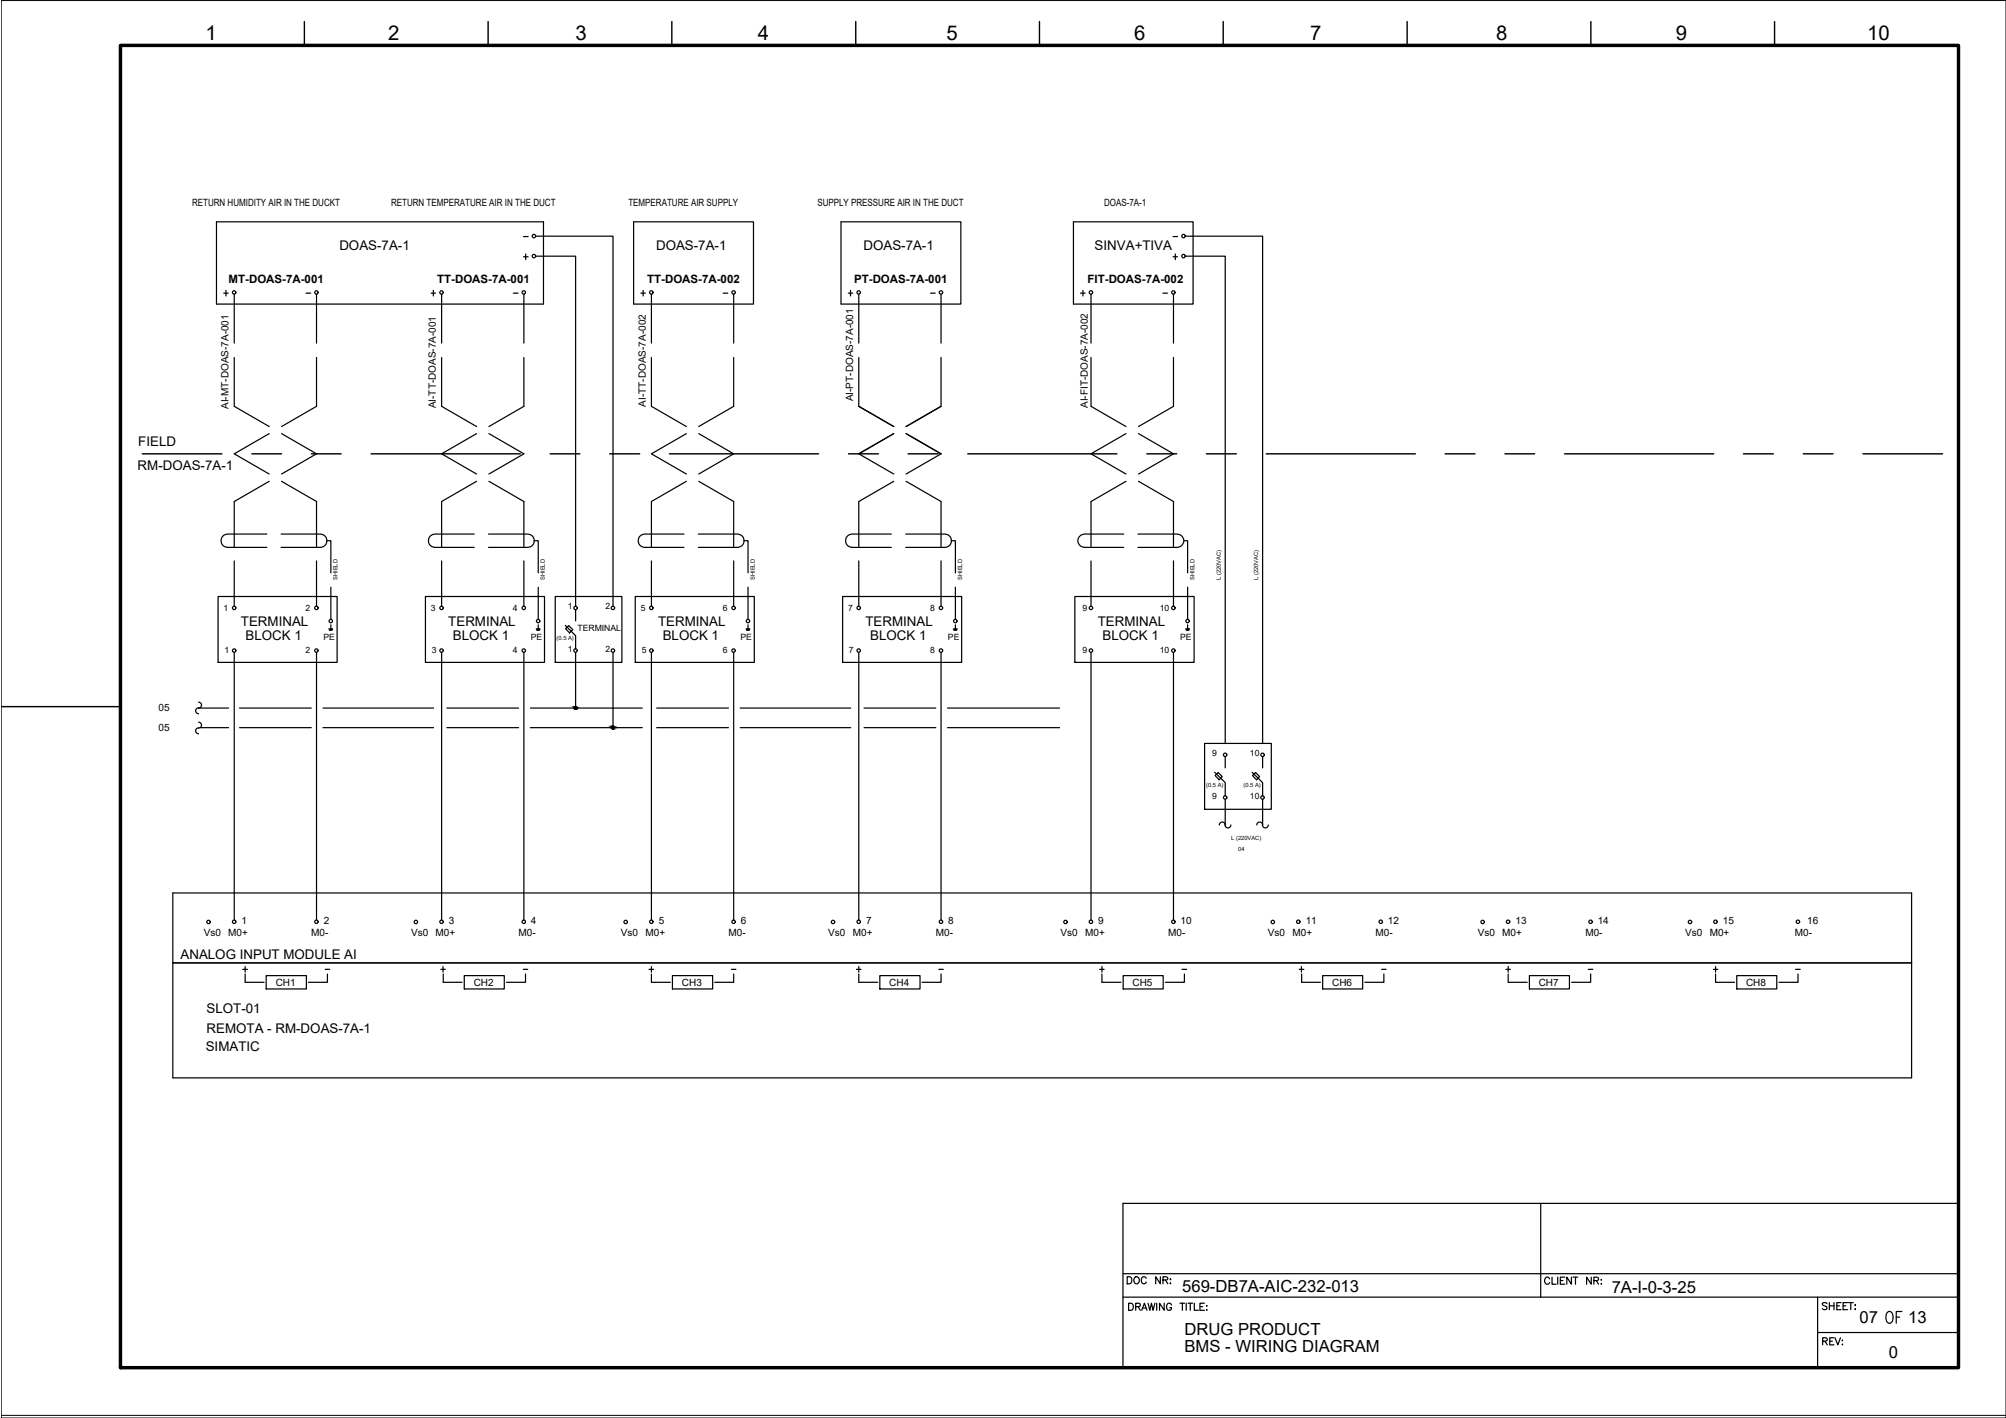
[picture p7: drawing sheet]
<svg xmlns="http://www.w3.org/2000/svg" width="420mm" height="297mm" viewBox="0 0 420 297" stroke-linecap="round" stroke-linejoin="round" font-family="sans-serif">
<!-- layer: G-TTLB-TTLB -->
<path d="M25.2 9.5h385v277h-385z" fill="none" stroke="#000" stroke-width=".72"/>
<!-- layer: G-TTLB-OTLN -->
<path d="M.3 296.5h419.8" fill="none" stroke="#000" stroke-width=".21"/>
<!-- layer: G-TTLB-INDX -->
<path d="M63.8 4.5v5M102.2 4.5v5M140.7 4.5v5M179.2 4.5v5M217.7 4.5v5M256.2 4.5v5M294.7 4.5v5M333.2 4.5v5M371.7 4.5v5M.3 148h24.9" fill="none" stroke="#000" stroke-width=".3"/>
<!-- layer: LGSP IA4$0$LG_PLOT -->
<path d="M322.7 252.1v19.6M235.2 266.8h175M235.2 271.7h175M380.7 279.1h29.5M380.7 271.7v14.8M235.2 286.5h175" fill="none" stroke="#000" stroke-width=".25"/>
<!-- layer: LG_PLOT -->
<g fill="none" stroke="#000" stroke-width=".25">
<path d="M410.2 252.1h-175v34.4M236.4 273h.5a.81 .81 0 0 1 .5 .7 .81 .81 0 0 1-.5 .8h-.5zM237.9 273.7l.9-.1v-.4l-.3-.2h-.6v1.5M238.4 273.7l.4 .8M239.1 274.5l.6-1.5 .5 1.5M239.4 274h.6M240.5 273l.3 1.5 .4-1.5 .3 1.5 .4-1.5M242.3 273v1.5M243.8 273v1.5l-.9-1.5v1.5M245.4 273.4a.52 .52 0 0 0-.6-.4 .52 .52 0 0 0-.5 .6v.3a.51 .51 0 0 0 .6 .6 .51 .51 0 0 0 .5-.6h-.4M247.1 273h1M247.7 273v1.5"/>
<path d="M248.5 273v1.5M248.8 273h1M249.3 273v1.5M250.1 273v1.5h.9M251.3 273.7h.6M252.3 273h-1v1.5h1M252.7 273.6h.1zM252.7 274.4h.1zM324.6 267.9a.54 .54 0 0 0-.7-.4 .54 .54 0 0 0-.4 .6v.4a.55 .55 0 0 0 .5 .5 .55 .55 0 0 0 .6-.3M325.1 267.5v1.5h.8M326.3 267.5v1.5M326.8 268.3h.6"/>
<path d="M327.7 267.5h-.9v1.5h.9M329.1 267.5v1.5l-.9-1.5v1.5M329.5 267.5h1M330 267.5v1.5M333.3 267.5v1.5l-1-1.5v1.5M333.8 268.3l1-.2v-.4l-.3-.2h-.7v1.5M334.3 268.3l.5 .7M335.3 268.1h.1zM335.3 269h.1zM382.7 273.1l-.4-.2h-.5l-.1 .2 .1 .3 .8 .4 .1 .3a.63 .63 0 0 1-1 0M383.2 272.9v1.4M383.2 273.5h.9"/>
<path d="M384.1 272.9v1.4M384.7 273.5h.6M385.6 272.9h-.9v1.4h.9M386 273.5h.6M387 272.9h-1v1.4h1M387.2 272.9h1M387.6 272.9v1.4M388.5 273.4h.1zM388.5 274.3h.1zM381.8 281l.8-.1 .1-.2v-.3l-.9-.2v1.5M382.2 281l.5 .7M383.2 281h.6"/>
<path d="M384.1 280.2h-.9v1.5h.9M384.3 280.2l.6 1.5 .6-1.5M385.8 280.8h.2zM385.8 281.6h.2z"/>
</g>
<!-- layer: I_LIMIT_LINE -->
<g fill="none" stroke="#000" stroke-width=".3">
<path d="M29.8 95.1h16.7M52.7 95.1h6.3M65.2 95.1h6.3M77.7 95.1h31.3M115.2 95.1h6.3M127.7 95.1h6.3M140.2 95.1h31.3M177.7 95.1h6.3M190.2 95.1h6.3M202.7 95.1h31.2M240.2 95.1h6.3M252.7 95.1h6.3"/>
<path d="M265.2 95.1h31.3M302.7 95.1h6.2M315.2 95.1h6.2M327.7 95.1h31.2M365.2 95.1h6.2M377.7 95.1h6.2M390.2 95.1h16.7"/>
</g>
<!-- layer: 0 -->
<g fill="none" stroke="#000" stroke-width=".25">
<path d="M112.2 53.7h8.4v73.3M112.2 49.5h16.2v77.5M248.2 53.7h8.4v102M248.2 49.5h16.3v106.2M120.6 136.7v11.6M128.4 136.7v15.7M41.6 148.3h6.3M42 152.4h5.9M50.2 148.3h15M50.2 152.4h15M67.6 148.3h23.2M67.6 152.4h23.2"/>
<path d="M93.6 148.3h15M93.6 152.4h15M111.1 148.3h23.4M111.1 152.4h23.4M137.5 148.3h15.1M137.5 152.4h15.1M155 148.3h23.2M155 152.4h23.2M181 148.3h15M181 152.4h15M198.5 148.3h23.4M198.5 152.4h23.4"/>
<path d="M256.6 167.5v5.3M264.5 167.5v5.3M400.4 187.1v38.7"/>
<circle cx="120.5" cy="148.3" r=".32"/>
<circle cx="128.4" cy="152.4" r=".32"/>
</g>
<!-- layer: I_DATA -->
<g fill="none" stroke="#000" stroke-width=".25">
<path d="M45.3 46.5h68.5v17.2h-68.5zM109.6 53.8h1M110.1 53.2v1.2M132.7 46.5h25.1v17.2h-25.1zM176.1 46.5h25.2v17.2h-25.2zM224.8 46.5h25.1v17.2h-25.1zM245.7 53.8h.9M246.2 53.2v1.2M46.9 61.4h.9M47.3 60.8v1.2M134.2 61.4h1M134.7 60.8v1.2"/>
<path d="M45.7 125h24.9v13.8h-24.9zM68.9 131.7h.8M69 131.9h.6M69 132h.6M69.3 130.9v.8M89.1 125h24.9v13.8h-24.9zM112.3 131.7h.8M112.4 131.9h.7M112.4 132h.6M112.7 130.9v.8M116.3 125h14v13.8h-14zM133.1 125h24.9v13.8h-24.9z"/>
<path d="M156.3 131.7h.8M156.3 131.9h.7M156.4 132h.5M156.7 130.9v.8M176.5 125h24.9v13.8h-24.9zM199.7 131.7h.8M199.8 131.9h.6M199.8 132h.6M200.1 130.9v.8M225.1 125h25v13.8h-25zM248.3 131.7h.9M248.4 131.9h.7"/>
<path d="M248.5 132h.5M248.8 130.9v.8M252.3 155.7h14v13.8h-14zM400.4 187.1h-364.2v38.7h364.2M36.2 201.7h364.2M50.8 203.1h1M51.4 204v1.8h3.9M51.4 202.5v1.2M55.8 204.4h8.4v2.8h-8.4zM68.6 204v1.8h-4M92.3 203.1h1M92.8 202.5v1.2"/>
<path d="M92.8 204v1.8h4M97.2 204.4h8.4v2.8h-8.4zM110.1 204v1.8h-4M135.9 203.1h1M136.4 204v1.8h4M136.4 202.5v1.2M140.8 204.4h8.5v2.8h-8.5zM153.7 204v1.8h-4M179.4 203.1h.9M179.9 204v1.8h4M179.9 202.5v1.2M184.3 204.4h8.4v2.8h-8.4z"/>
<path d="M197.1 204v1.8h-4M230.3 203.1h1M230.8 202.5v1.2M230.8 204v1.8h4M235.2 204.4h8.4v2.8h-8.4zM248.1 204v1.8h-4M272.1 203.1h1M272.6 202.5v1.2M272.6 204v1.8h4M277 204.4h8.4v2.8h-8.4zM289.9 204v1.8h-4M315.4 203.1h1"/>
<path d="M315.9 204v1.8h4M315.9 202.5v1.2M320.3 204.4h8.4v2.8h-8.4zM333.2 204v1.8h-4M358.9 203.1h.9M359.3 204v1.8h4M359.3 202.5v1.2M363.8 204.4h8.4v2.8h-8.4zM376.6 204v1.8h-4"/>
<circle cx="111.8" cy="53.6" r=".36"/>
<circle cx="247.9" cy="53.6" r=".36"/>
<circle cx="49" cy="61.3" r=".36"/>
<circle cx="136.4" cy="61.3" r=".36"/>
<circle cx="49" cy="136.3" r=".36"/>
<circle cx="49" cy="127.3" r=".36"/>
<circle cx="66.3" cy="127.3" r=".36"/>
<circle cx="66.3" cy="136.3" r=".36"/>
<circle cx="69.3" cy="130.1" r=".36"/>
<circle cx="92.5" cy="127.3" r=".36"/>
<circle cx="92.5" cy="136.3" r=".36"/>
<circle cx="109.7" cy="127.3" r=".36"/>
<circle cx="109.7" cy="136.3" r=".36"/>
<circle cx="112.7" cy="130.1" r=".36"/>
<circle cx="120.5" cy="127.3" r=".36"/>
<circle cx="120.5" cy="136.3" r=".36"/>
<circle cx="128.4" cy="127.3" r=".36"/>
<circle cx="128.4" cy="136.3" r=".36"/>
<circle cx="136.4" cy="127.3" r=".36"/>
<circle cx="136.4" cy="136.3" r=".36"/>
<circle cx="153.6" cy="127.3" r=".36"/>
<circle cx="153.6" cy="136.3" r=".36"/>
<circle cx="156.7" cy="130.1" r=".36"/>
<circle cx="179.9" cy="127.3" r=".36"/>
<circle cx="179.9" cy="136.3" r=".36"/>
<circle cx="197.1" cy="127.3" r=".36"/>
<circle cx="197.1" cy="136.3" r=".36"/>
<circle cx="200.1" cy="130.1" r=".36"/>
<circle cx="228.5" cy="127.3" r=".36"/>
<circle cx="228.5" cy="136.3" r=".36"/>
<circle cx="245.8" cy="136.3" r=".36"/>
<circle cx="245.8" cy="127.3" r=".36"/>
<circle cx="248.7" cy="130.1" r=".36"/>
<circle cx="256.6" cy="158.1" r=".36"/>
<circle cx="264.4" cy="158.1" r=".36"/>
<circle cx="256.6" cy="167.1" r=".36"/>
<circle cx="264.4" cy="167.1" r=".36"/>
<circle cx="43.7" cy="193.1" r=".36"/>
<circle cx="49" cy="193.1" r=".36"/>
<circle cx="66.3" cy="193.1" r=".36"/>
<circle cx="87.1" cy="193.1" r=".36"/>
<circle cx="92.5" cy="193.1" r=".36"/>
<circle cx="109.7" cy="193.1" r=".36"/>
<circle cx="131" cy="193.1" r=".36"/>
<circle cx="136.4" cy="193.1" r=".36"/>
<circle cx="153.6" cy="193.1" r=".36"/>
<circle cx="174.5" cy="193.1" r=".36"/>
<circle cx="179.9" cy="193.1" r=".36"/>
<circle cx="197.1" cy="193.1" r=".36"/>
<circle cx="223.2" cy="193.1" r=".36"/>
<circle cx="228.5" cy="193.1" r=".36"/>
<circle cx="245.8" cy="193.1" r=".36"/>
<circle cx="266.6" cy="193.1" r=".36"/>
<circle cx="271.9" cy="193.1" r=".36"/>
<circle cx="289.2" cy="193.1" r=".36"/>
<circle cx="310.5" cy="193.1" r=".36"/>
<circle cx="315.9" cy="193.1" r=".36"/>
<circle cx="333.1" cy="193.1" r=".36"/>
<circle cx="354" cy="193.1" r=".36"/>
<circle cx="359.3" cy="193.1" r=".36"/>
<circle cx="376.6" cy="193.1" r=".36"/>
</g>
<!-- layer: I_TABS -->
<g fill="none" stroke="#000" stroke-width=".25">
<path d="M49.1 61.6v10.3M49.1 74.9v10.2l7.3 4.3M66.3 61.6v10.3M66.3 74.9v10.2l-7.3 4.3M92.5 61.6v10.3M92.5 74.9v10.2l7.3 4.3M109.7 61.6v10.3M109.7 74.9v10.2l-7.3 4.3M136.4 61.6v10.3M136.4 74.9v10.2l7.4 4.3M153.7 61.6v10.3M153.7 74.9v10.2l-7.4 4.3"/>
<path d="M179.9 61.6v10.3M179.9 74.9v10.2l7.3 4.3M197.1 61.6v10.3M197.1 74.9v10.2l-7.3 4.3M228.5 61.6v10.3M228.5 74.9v10.2l7.3 4.3M245.8 61.6v10.3M245.8 74.9v10.2l-7.3 4.3M56.4 90.8l-7.3 4.3 7.3 4.2M59 90.8l7.3 4.3-7.3 4.2M99.8 90.8l-7.3 4.3 7.3 4.2M102.4 90.8l7.3 4.3-7.3 4.2"/>
<path d="M143.8 90.8l-7.4 4.3 7.4 4.2M146.3 90.8l7.4 4.3-7.4 4.2M187.2 90.8l-7.3 4.3 7.3 4.2M189.8 90.8l7.3 4.3-7.3 4.2M235.8 90.8l-7.3 4.3 7.3 4.2M238.5 90.8l7.3 4.3-7.3 4.2M49.1 117.5v9.5M55.9 111.9h-8.2a1.4 1.4 0 0 0-1.4 1.4 1.4 1.4 0 0 0 1.4 1.4h8.2M56.4 100.8l-7.3 4.3v9.4M58.9 111.9h8.2a1.4 1.4 0 0 1 1.4 1.4 1.4 1.4 0 0 1-1.4 1.4h-8.2M59 100.8l7.3 4.3v9.4M66.3 117.5v9.5"/>
<path d="M68.5 113.3h.8v6.7M92.5 117.5v9.5M99.3 111.9h-8.2a1.4 1.4 0 0 0-1.4 1.4 1.4 1.4 0 0 0 1.4 1.4h8.2M99.8 100.8l-7.3 4.3v9.4M102.3 111.9h8.2a1.4 1.4 0 0 1 1.4 1.4 1.4 1.4 0 0 1-1.4 1.4h-8.2M102.4 100.8l7.3 4.3v9.4M109.7 117.5v9.5M111.9 113.3h.8v6.7M136.4 117.5v9.5M143.3 111.9h-8.3a1.4 1.4 0 0 0-1.3 1.4 1.4 1.4 0 0 0 1.3 1.4h8.3M143.8 100.8l-7.4 4.3v9.4M146.3 111.9h8.2a1.4 1.4 0 0 1 1.3 1.4 1.4 1.4 0 0 1-1.3 1.4h-8.2"/>
<path d="M146.3 100.8l7.4 4.3v9.4M153.7 117.5v9.5M155.8 113.3h.9v6.7M179.9 117.5v9.5M186.7 111.9h-8.2a1.4 1.4 0 0 0-1.4 1.4 1.4 1.4 0 0 0 1.4 1.4h8.2M187.2 100.8l-7.3 4.3v9.4M189.7 111.9h8.2a1.4 1.4 0 0 1 1.4 1.4 1.4 1.4 0 0 1-1.4 1.4h-8.2M189.8 100.8l7.3 4.3v9.4M197.1 117.5v9.5M199.3 113.3h.8v6.7M228.5 117.5v9.5M235.4 111.9h-8.2a1.4 1.4 0 0 0-1.4 1.4 1.4 1.4 0 0 0 1.4 1.4h8.2"/>
<path d="M235.8 100.8l-7.3 4.3v9.4M238.3 111.9h8.2a1.4 1.4 0 0 1 1.5 1.4 1.4 1.4 0 0 1-1.5 1.4h-8.2M238.5 100.8l7.3 4.3v9.4M245.8 117.5v9.5M247.9 113.3h.9v6.7M49.1 136.7v56.1M66.3 136.7v56.1M69.3 123v6.8M92.5 136.7v56.1M109.7 136.7v56.1M112.7 123v6.8M136.4 136.7v56.1"/>
<path d="M153.7 136.7v56.1M156.7 123v6.8M179.9 136.7v56.1M197.1 136.7v56.1M200.1 123v6.8M228.5 136.7v56.1M245.8 136.7v56.1M248.8 123v6.8M41.6 147.1a.61 .61 0 0 1 .6 .6 .61 .61 0 0 1-.6 .6M41.6 148.3a.61 .61 0 0 0-.6 .6 .61 .61 0 0 0 .6 .6M41.6 151.3a.61 .61 0 0 1 .6 .6 .61 .61 0 0 1-.6 .6M41.6 152.5a.61 .61 0 0 0-.6 .6 .61 .61 0 0 0 .6 .6"/>
<path d="M255.4 172.8a.61 .61 0 0 1 .6-.6 .61 .61 0 0 1 .6 .6M256.6 172.8a.61 .61 0 0 0 .6 .6 .61 .61 0 0 0 .6-.6M263.2 172.8a.64 .64 0 0 1 .8-.6 .64 .64 0 0 1 .5 .9 .61 .61 0 0 0 .6 .3 .61 .61 0 0 0 .5-.6"/>
</g>
<!-- layer: EI-CTRL -->
<path d="M118.4 131l2.2 2.2v2.8M118.4 131.7l.7-.7 .9 .9-.7 .7zM120.6 127.7v2.4M256.6 158.5v2.4M264.5 158.5v2.4M254.4 161.8l2.2 2.1v2.8M254.5 162.5l.6-.7 .9 .9-.6 .7zM262.3 161.8l2.2 2.1v2.8M262.3 162.5l.7-.7 .8 .9-.6 .7z" fill="none" stroke="#000" stroke-width=".25"/>
<!-- layer: 0 -->
<g fill="#000" stroke="#000" stroke-width=".21">
<path d="M120.4 148.1h.2z"/>
<path d="M120.4 148.1h.2zM120.4 148.1h.2z"/>
<path d="M120.4 148.1l.2 .1zM120.4 148.1l.2 .1z"/>
<path d="M120.4 148.2h.2zM120.4 148.2h.2z"/>
<path d="M120.3 148.2h.3zM120.3 148.2h.3z"/>
<path d="M120.3 148.2l.3 .1zM120.3 148.2l.3 .1z"/>
<path d="M120.3 148.3h.3zM120.3 148.3h.3z"/>
<path d="M120.6 148l.1 .1zM120.6 148l.1 .1z"/>
<path d="M120.5 148.6h.2zM120.5 148.6h.1z"/>
<path d="M120.6 148.1h.1zM120.6 148.1h.1z"/>
<path d="M120.6 148.1h.2zM120.6 148.1h.2z"/>
<path d="M120.4 148.6h.3zM120.4 148.6h.3z"/>
<path d="M120.6 148.1l.2 .1zM120.6 148.1l.2 .1z"/>
<path d="M120.4 148.6h.4zM120.4 148.6h.3z"/>
<path d="M120.6 148.2h.3zM120.6 148.2h.3z"/>
<path d="M120.3 148.5h.5zM120.3 148.5h.5z"/>
<path d="M120.4 148.5h.4zM120.4 148.5l.4 .1z"/>
<path d="M120.6 148.2h.3zM120.6 148.2h.3z"/>
<path d="M120.6 148.2l.3 .1zM120.6 148.2l.3 .1z"/>
<path d="M120.6 148.3h.3zM120.6 148.3h.3z"/>
<path d="M120.3 148.3l.6 .1zM120.3 148.3l.6 .1z"/>
<path d="M120.3 148.4h.6zM120.3 148.4h.6z"/>
<path d="M120.3 148.4h.6zM120.3 148.4l.5 .1z"/>
<path d="M128.3 152.2h.1zM128.2 152.2h.2z"/>
<path d="M128.2 152.2h.2zM128.2 152.2h.2z"/>
<path d="M128.2 152.2l.2 .1zM128.1 152.3h.3z"/>
<path d="M128.1 152.3h.3zM128.1 152.3h.3z"/>
<path d="M128.1 152.3h.3zM128.1 152.3h.3z"/>
<path d="M128.1 152.3l.3 .1zM128.1 152.3l.3 .1z"/>
<path d="M128.3 152.7h.2zM128.3 152.7h.1z"/>
<path d="M128.4 152.1h.1zM128.4 152.1h.1z"/>
<path d="M128.4 152.1l.2 .1zM128.4 152.1l.2 .1z"/>
<path d="M128.3 152.7h.2zM128.3 152.7h.2z"/>
<path d="M128.2 152.6h.4zM128.2 152.6l.3 .1z"/>
<path d="M128.4 152.2h.2zM128.4 152.2h.2z"/>
<path d="M128.4 152.2h.3zM128.4 152.2h.3z"/>
<path d="M128.2 152.6h.4zM128.2 152.6h.4z"/>
<path d="M128.4 152.2l.3 .1zM128.4 152.2l.3 .1z"/>
<path d="M128.4 152.3h.3zM128.4 152.3h.3z"/>
<path d="M128.1 152.6h.6zM128.1 152.6h.5z"/>
<path d="M128.4 152.3h.3zM128.4 152.3h.3z"/>
<path d="M128.4 152.3l.3 .1zM128.4 152.3l.3 .1z"/>
<path d="M128.1 152.4l.6 .1zM128.1 152.4l.6 .1z"/>
<path d="M128.1 152.5h.6zM128.1 152.5h.6z"/>
<path d="M128.1 152.5h.6zM128.1 152.5l.6 .1z"/>
</g>
<path d="M.3 .1h419.9v296.9h-419.9z" fill="none" stroke="#000" stroke-width=".21"/>
<text font-size="5.7" x="394.1" y="278.3">OF</text>
<text font-size="4.4" x="235.3" y="270.2">DOC NR:</text>
<g font-size="4.3">
<text x="43" y="8.5">1</text>
<text x="81.3" y="8.5">2</text>
<text x="120.5" y="8.5">3</text>
<text x="158.8" y="8.5">4</text>
<text x="198.2" y="8.5">5</text>
<text x="237.6" y="8.5">6</text>
<text x="274.4" y="8.5">7</text>
<text x="313.4" y="8.5">8</text>
<text x="351" y="8.5">9</text>
<text x="391.1" y="8.5">10</text>
</g>
<g font-size="4">
<text x="89.3" y="63.1">+</text>
<text x="176.7" y="63.1">+</text>
<text x="225.4" y="63.1">+</text>
</g>
<g font-size="3.5">
<text x="247.6" y="270.7">569-DB7A-AIC-232-013</text>
<text x="337.6" y="270.8">7A-I-0-3-25</text>
<text x="248.1" y="279.6">DRUG PRODUCT</text>
<text x="389.5" y="277.1">07</text>
<text x="399.7" y="277.1">13</text>
<text x="248.1" y="283.1">BMS - WIRING DIAGRAM</text>
<text x="395.6" y="284.5">0</text>
</g>
<g font-size="2.8">
<text x="71.1" y="52.3">DOAS-7A-1</text>
<text x="137.4" y="52.3">DOAS-7A-1</text>
<text x="180.8" y="52.3">DOAS-7A-1</text>
<text x="229.3" y="52.3">SINVA+TIVA</text>
<text x="29" y="93.3">FIELD</text>
<text x="28.8" y="98.5">RM-DOAS-7A-1</text>
<text x="50.5" y="131.1">TERMINAL</text>
<text x="93.9" y="131.1">TERMINAL</text>
<text x="137.8" y="131.1">TERMINAL</text>
<text x="181.3" y="131.1">TERMINAL</text>
<text x="229.9" y="131.1">TERMINAL</text>
<text x="51.4" y="134">BLOCK 1</text>
<text x="94.9" y="134">BLOCK 1</text>
<text x="138.8" y="134">BLOCK 1</text>
<text x="182.2" y="134">BLOCK 1</text>
<text x="230.9" y="134">BLOCK 1</text>
<text x="37.8" y="200.8">ANALOG INPUT MODULE AI</text>
<text x="43.3" y="212.2">SLOT-01</text>
<text x="43.1" y="220.2">SIMATIC</text>
<text x="43.3" y="216.4">REMOTA - RM-DOAS-7A-1</text>
</g>
<g font-size="2.6">
<text x="108.7" y="50.8">-</text>
<text x="244.8" y="50.8">-</text>
<text x="63.1" y="62.8">-</text>
<text x="106.5" y="62.8">-</text>
<text x="150.6" y="62.8">-</text>
<text x="194" y="62.8">-</text>
<text x="242.7" y="62.8">-</text>
<text x="67.4" y="204.3">-</text>
<text x="108.7" y="204.3">-</text>
<text x="152.4" y="204.3">-</text>
<text x="195.8" y="204.3">-</text>
<text x="246.6" y="204.3">-</text>
<text x="288.6" y="204.3">-</text>
<text x="331.6" y="204.3">-</text>
<text x="375.4" y="204.3">-</text>
</g>
<g font-size="2.4">
<text x="47.9" y="59.2">MT-DOAS-7A-001</text>
<text x="91.6" y="59.2">TT-DOAS-7A-001</text>
<text x="135.6" y="59.2">TT-DOAS-7A-002</text>
<text x="178.9" y="59.2">PT-DOAS-7A-001</text>
<text x="227.8" y="59.2">FIT-DOAS-7A-002</text>
</g>
<g font-size="2.1">
<text x="40.2" y="43.1">RETURN HUMIDITY AIR IN THE DUCKT</text>
<text x="81.9" y="43.1">RETURN TEMPERATURE AIR IN THE DUCT</text>
<text x="131.6" y="43.1">TEMPERATURE AIR SUPPLY</text>
<text x="171.2" y="43.1">SUPPLY PRESSURE AIR IN THE DUCT</text>
<text x="231.3" y="43.1">DOAS-7A-1</text>
<text x="47.9" y="85.7" transform="rotate(-90 47.9 85.7)">AI-MT-DOAS-7A-001</text>
<text x="91.3" y="85.5" transform="rotate(-90 91.3 85.5)">AI-TT-DOAS-7A-001</text>
<text x="135.3" y="85.2" transform="rotate(-90 135.3 85.2)">AI-TT-DOAS-7A-002</text>
<text x="178.7" y="84.1" transform="rotate(-90 178.7 84.1)">AI-PT-DOAS-7A-001</text>
<text x="227.9" y="85.5" transform="rotate(-90 227.9 85.5)">AI-FIT-DOAS-7A-002</text>
<text x="33.2" y="148.9">05</text>
<text x="33.2" y="153.1">05</text>
<text x="42.7" y="196.2">Vs0</text>
<text x="47.8" y="196.1">M0+</text>
<text x="50.6" y="193.6">1</text>
<text x="65.2" y="196.1">M0-</text>
<text x="67.8" y="193.6">2</text>
<text x="86.1" y="196.2">Vs0</text>
<text x="91.2" y="196.1">M0+</text>
<text x="94" y="193.6">3</text>
<text x="108.6" y="196.1">M0-</text>
<text x="111.2" y="193.6">4</text>
<text x="130" y="196.2">Vs0</text>
<text x="135.2" y="196.1">M0+</text>
<text x="138" y="193.6">5</text>
<text x="152.6" y="196.1">M0-</text>
<text x="155.2" y="193.6">6</text>
<text x="173.5" y="196.2">Vs0</text>
<text x="178.6" y="196.1">M0+</text>
<text x="181.4" y="193.6">7</text>
<text x="196" y="196.1">M0-</text>
<text x="198.6" y="193.6">8</text>
<text x="222.1" y="196.2">Vs0</text>
<text x="227.3" y="196.1">M0+</text>
<text x="230" y="193.6">9</text>
<text x="244.7" y="196.1">M0-</text>
<text x="247.3" y="193.6">10</text>
<text x="265.6" y="196.2">Vs0</text>
<text x="270.7" y="196.1">M0+</text>
<text x="273.5" y="193.6">11</text>
<text x="288.1" y="196.1">M0-</text>
<text x="290.7" y="193.6">12</text>
<text x="309.5" y="196.2">Vs0</text>
<text x="314.7" y="196.1">M0+</text>
<text x="317.4" y="193.6">13</text>
<text x="332.1" y="196.1">M0-</text>
<text x="334.6" y="193.6">14</text>
<text x="352.9" y="196.2">Vs0</text>
<text x="358.1" y="196.1">M0+</text>
<text x="360.8" y="193.6">15</text>
<text x="376" y="196.1">M0-</text>
<text x="378.5" y="193.6">16</text>
<text x="57.7" y="206.6">CH1</text>
<text x="99.2" y="206.6">CH2</text>
<text x="142.8" y="206.6">CH3</text>
<text x="186.3" y="206.6">CH4</text>
<text x="237.2" y="206.6">CH5</text>
<text x="279" y="206.6">CH6</text>
<text x="322.3" y="206.6">CH7</text>
<text x="365.7" y="206.6">CH8</text>
</g>
<g font-size="1.8">
<text x="46.8" y="127.9">1</text>
<text x="64" y="127.9">2</text>
<text x="90.3" y="127.9">3</text>
<text x="107.4" y="127.9">4</text>
<text x="118.9" y="127.7">1</text>
<text x="126.8" y="127.7">2</text>
<text x="134.2" y="127.9">5</text>
<text x="151.4" y="127.9">6</text>
<text x="177.6" y="127.9">7</text>
<text x="194.8" y="127.9">8</text>
<text x="226.7" y="127.9">9</text>
<text x="242.9" y="127.9">10</text>
<text x="47" y="136.8">1</text>
<text x="64" y="136.8">2</text>
<text x="67.7" y="134.1">PE</text>
<text x="90.4" y="136.8">3</text>
<text x="107.4" y="136.8">4</text>
<text x="111.2" y="134.1">PE</text>
<text x="118.9" y="136.6">1</text>
<text x="120.9" y="132.3">TERMINAL</text>
<text x="126.8" y="136.6">2</text>
<text x="134.4" y="136.8">5</text>
<text x="151.4" y="136.8">6</text>
<text x="155.1" y="134.1">PE</text>
<text x="177.8" y="136.8">7</text>
<text x="194.8" y="136.8">8</text>
<text x="198.5" y="134.1">PE</text>
<text x="226.7" y="136.8">9</text>
<text x="242.9" y="136.8">10</text>
<text x="247.2" y="134.1">PE</text>
<text x="253.9" y="158.4">9</text>
<text x="261.8" y="158.4">10</text>
<text x="253.9" y="167.4">9</text>
<text x="261.8" y="167.4">10</text>
</g>
<g font-size="1.2">
<text x="70.7" y="121.5" transform="rotate(-90 70.7 121.5)">SHIELD</text>
<text x="114.1" y="121.5" transform="rotate(-90 114.1 121.5)">SHIELD</text>
<text x="158.1" y="121.5" transform="rotate(-90 158.1 121.5)">SHIELD</text>
<text x="201.5" y="121.5" transform="rotate(-90 201.5 121.5)">SHIELD</text>
<text x="250.2" y="121.5" transform="rotate(-90 250.2 121.5)">SHIELD</text>
<text x="255.7" y="121.5" transform="rotate(-90 255.7 121.5)">L (220VAC)</text>
<text x="263.5" y="121.5" transform="rotate(-90 263.5 121.5)">L (220VAC)</text>
<text x="116.6" y="134.1">(0.5 A)</text>
<text x="252.6" y="164.8">(0.5 A)</text>
<text x="260.5" y="164.8">(0.5 A)</text>
<text x="257.9" y="175.9">L (220VAC)</text>
<text x="259.3" y="178.2">04</text>
</g>
</svg>
